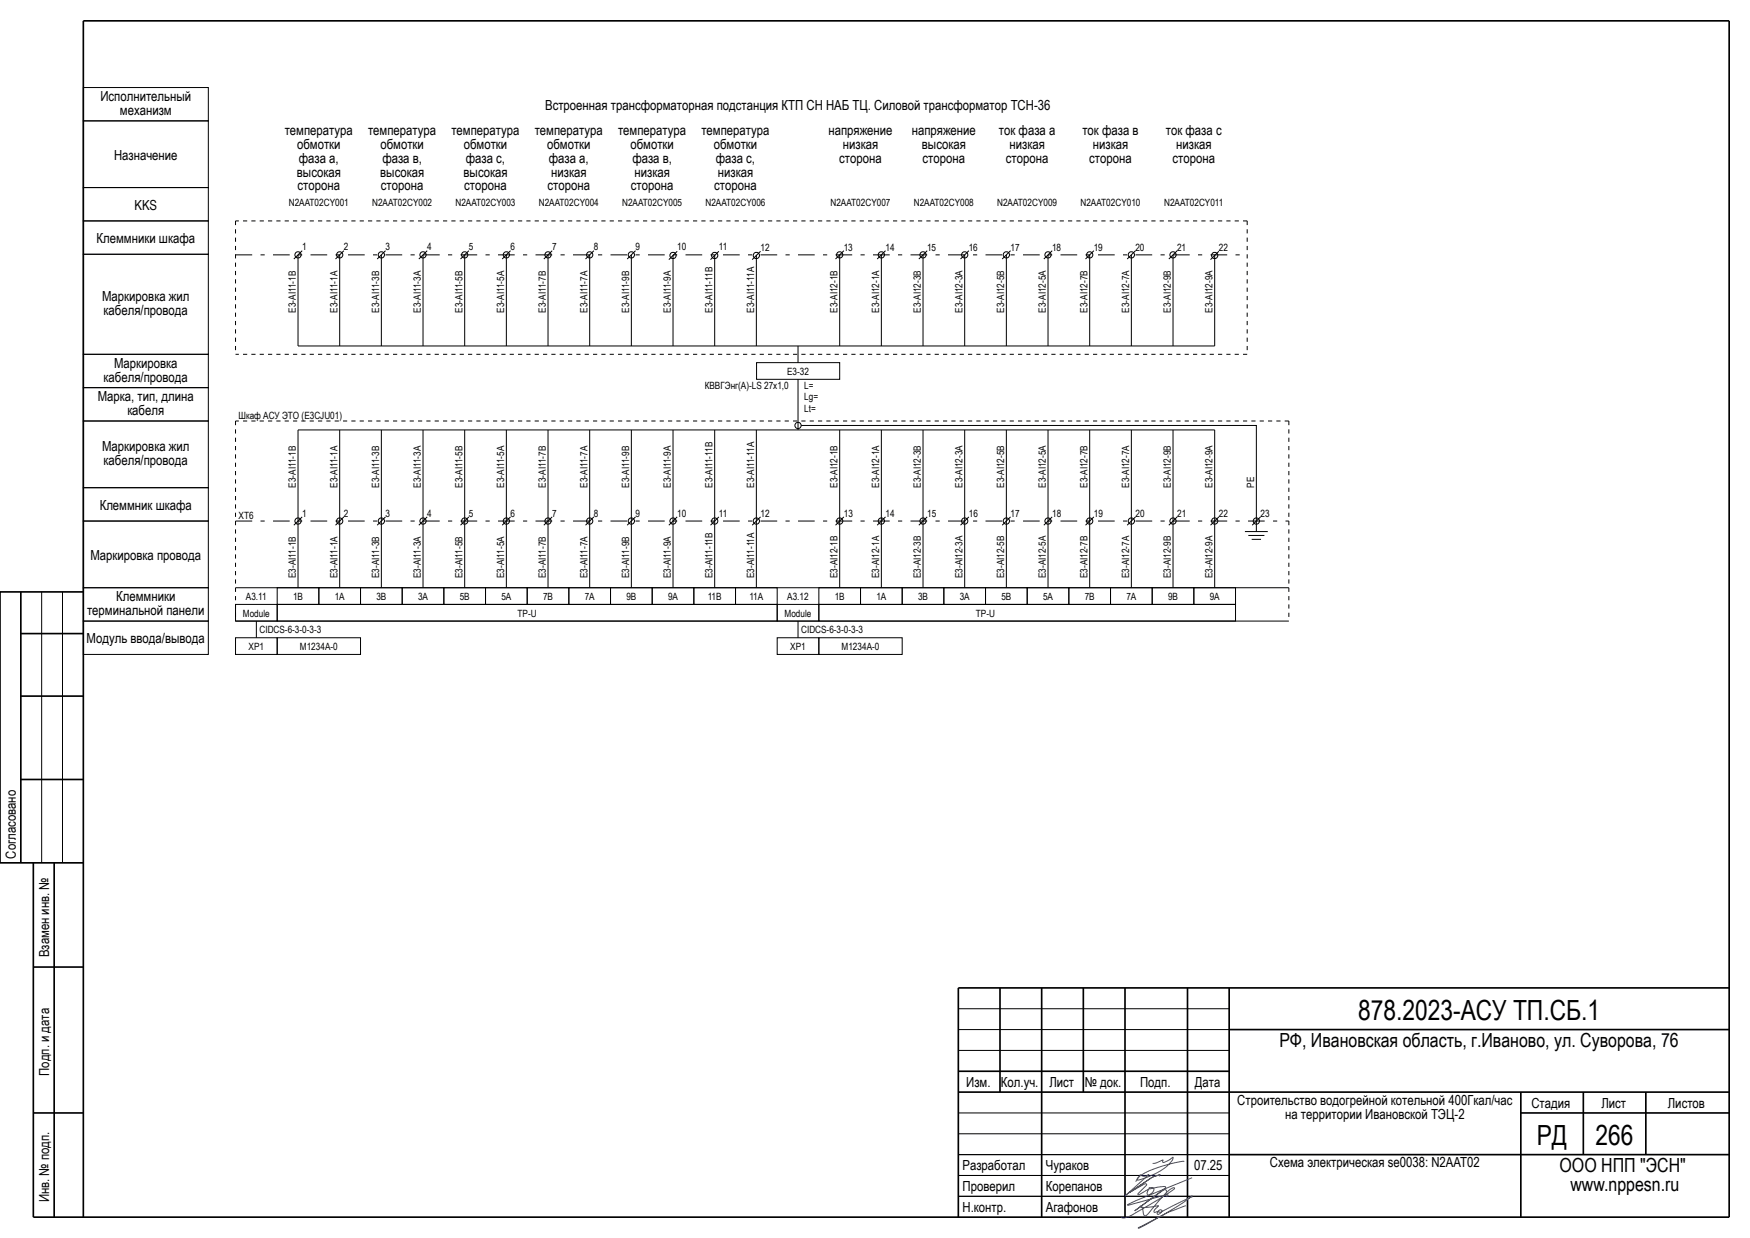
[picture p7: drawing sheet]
<svg xmlns="http://www.w3.org/2000/svg" width="420mm" height="297mm" viewBox="0 0 420 297" stroke-linecap="round" stroke-linejoin="round" font-family="sans-serif">
<g fill="#000" stroke="#000" stroke-width=".24">
<path d="M70.5 62.1l2-2zM71.5 61.1v21.9zM80.5 62.1l2-2zM81.5 61.1v21.9zM90.5 62.1l2-2zM91.5 61.1v21.9zM100.5 62.1l2-2zM101.5 61.1v21.9zM110.5 62.1l2-2zM111.5 61.1v21.9zM120.5 62.1l2-2zM121.5 61.1v21.9z"/>
<path d="M130.5 62.1l2-2zM131.5 61.1v21.9zM140.5 62.1l2-2zM141.5 61.1v21.9zM150.5 62.1l2-2zM151.5 61.1v21.9zM160.5 62.3l2-2zM161.5 61.1v21.9zM170.5 62.3l2-2zM171.5 61.1v21.9zM180.5 62.3l2-2zM181.5 61.1v21.9z"/>
<path d="M200.5 62.1l2-2zM201.5 61.1v21.9zM210.5 62.1l2-2zM211.5 61.1v21.9zM220.5 62.1l2-2zM221.5 61.1v21.9zM230.5 62.1l2-2zM231.5 61.1v21.9zM240.5 62.1l2-2zM241.5 61.1v21.9zM250.5 62.1l2-2zM251.5 61.1v21.9z"/>
<path d="M260.5 62.1l2-2zM261.5 61.1v21.9zM272.5 60.1l-2 2zM271.5 61.1v21.9zM282.5 60.1l-2 2zM281.5 61.1v21.9zM290.5 62.3l2-2zM291.5 61.1v21.9zM71.5 83h220zM191.5 83v4zM71.5 103.1v21.9zM71.5 103.1h220z"/>
<path d="M81.5 103.1v21.9zM91.5 103.1v21.9zM101.5 103.1v21.9zM111.5 103.1v21.9zM121.5 103.1v21.9zM131.5 103.1v21.9zM141.5 103.1v21.9zM151.5 103.1v21.9zM161.5 103.1v21.9zM171.5 103.1v21.9zM181.5 103.1v21.9zM191.5 91v12.1z"/>
<path d="M201.5 103.1v21.9zM211.5 103.1v21.9zM221.5 103.1v21.9zM231.5 103.1v21.9zM241.5 103.1v21.9zM251.5 103.1v21.9zM261.5 103.1v21.9zM271.5 103.1v21.9zM281.5 103.1v21.9zM291.5 103.1v21.9zM70.5 126l2-2zM71.5 125v16z"/>
<path d="M80.5 126l2-2zM81.5 125v16zM90.5 126l2-2zM91.5 125v16zM100.5 126l2-2zM101.5 125v16zM112.5 124l-2 2zM111.5 125v16zM120.5 126l2-2zM121.5 125v16zM130.5 126l2-2zM131.5 125v16z"/>
<path d="M140.5 126l2-2zM141.5 125v16zM150.5 126l2-2zM151.5 125v16zM160.5 126l2-2zM161.5 125v16zM170.5 126l2-2zM171.5 125v16zM180.5 126l2-2zM181.5 125v16zM202.5 124l-2 2zM201.5 125v16z"/>
<path d="M212.5 124l-2 2zM211.5 125v16zM220.5 126l2-2zM221.5 125v16zM230.5 126l2-2zM231.5 125v16zM242.5 124l-2 2zM241.5 125v16zM250.5 126l2-2zM251.5 125v16zM260.5 126l2-2zM261.5 125v16z"/>
<path d="M272.5 124l-2 2zM271.5 125v16zM280.5 126l2-2zM281.5 125v16zM290.5 126l2-2zM291.5 125v16zM298.8 127.5h5.5zM299.6 128.5h3.9zM300.4 129.4h2.2zM300.5 126l2-2zM301.5 125v2.5zM56.5 149h252.8z"/>
<path d="M56.5 141h252.8zM61.5 149v4zM191.5 149v4zM10 142v65zM15 142v65zM230 252h65zM230 247h65zM230 242h65zM230 277h65zM230 272h65zM230 267h65zM230 287h65z"/>
<path d="M230 282h65z"/>
</g>
<g fill="#000" stroke="#000" stroke-width=".4">
<path d="M20 5h395zM5 152h15zM5 167h15zM5 187h15zM5 142v65zM8 207v85zM13 207v85zM8 232h12zM230 237h185zM230 257h65zM295 247h120zM8 267h12z"/>
<path d="M230 262h185zM240 237v25zM260 237v25zM295 277h120zM365 267h50zM380 262v15zM395 262v15zM8 292h407zM20 5v287zM230 237v55zM250 237v55zM270 237v55z"/>
<path d="M285 237v55zM295 237v55zM365 262v30zM415 5v287z"/>
</g>
<path d="M20 142h-20v65h20" fill="none" stroke="#000" stroke-width=".4"/>
<path d="M284.2 278.7l-.1-.1a26.7 26.7 0 0 0-10.8 3.7l-.4 .8a14 14 0 0 0 8.5-4.9l.1-.6-2.1 1.3a.32 .32 0 0 1-.4-.2 .32 .32 0 0 1 .1-.4l-1.5 .7-1 .1M284.6 289.2a74 74 0 0 0-11.4 5.4l1.9-.9 4.7-2.6 6.4-4.1-.1 .1-7.4 3.7h-.4a.34 .34 0 0 1-.1-.4 .34 .34 0 0 1 .5-.1 .34 .34 0 0 1 .1 .4 .74 .74 0 0 1-1.1 .5l.4-.6h-.2a.72 .72 0 0 1-1 .1l1-1.5a9.8 9.8 0 0 1-4.2 .3v-.2a.9 .9 0 0 1 .6 1.2l.1 .4a.57 .57 0 0 0 .2 .7 .57 .57 0 0 0 .8-.2l1.1-1.3a20.9 20.9 0 0 1 4.9-5.1h.4l.1 .1-3.4 2.4-5.3 3.1a6.1 6.1 0 0 1-3.9 1.6v-.4M286.1 282.5l-13.4 5.5-2.1 1.1 9.4-2.5a.25 .25 0 0 1 .3 .2 .25 .25 0 0 1-.3 .3l-.3-.5 .3-.5a.48 .48 0 0 0-.1-.6 .48 .48 0 0 0-.6-.1l-7 5.1 7.5-5.6-.2-.2-.3-.1-3.4 .6-.1-.1a.65 .65 0 0 1 1 0 .65 .65 0 0 1-.2 1l-.8 .6a.48 .48 0 0 1-.5-.3 .48 .48 0 0 1 .1-.6l.2-.5-2.2 1.3-.3-.1 2.1-2.3a.56 .56 0 0 0-.9 .1l-3.2 1.8 5.3-3.6 2-.6-2 .6-6.4 4.4 5.7-5.1a1.72 1.72 0 0 1-2 .1l-1.1 1.6" fill="none" stroke="#00f" stroke-width=".24"/>
<g fill="none" stroke="#000" stroke-width=".24">
<path d="M20 29h30v16h-30zM20 21h30v8h-30zM20 53h30v8h-30zM20 45h30v8h-30zM20 61h30v24h-30zM20 93h30v8h-30zM20 85h30v8h-30zM181.6 87h19.9v4h-19.9zM20 117h30v8h-30zM20 101h30v16h-30zM192.3 102.1h109.2v22.9M20 125h30v16h-30z"/>
<path d="M20 141h30v8h-30zM20 149h30v8h-30zM56.5 145h10v4h-10zM56.5 153h10v4h-10zM66.5 145h120v4h-120zM66.5 141h10v4h-10zM66.5 153h20v4h-20zM76.5 141h10v4h-10zM86.5 141h10v4h-10zM96.5 141h10v4h-10zM106.5 141h10v4h-10zM116.5 141h10v4h-10z"/>
<path d="M126.5 141h10v4h-10zM136.5 141h10v4h-10zM146.5 141h10v4h-10zM156.5 141h10v4h-10zM166.5 141h10v4h-10zM176.5 141h10v4h-10zM186.5 145h10v4h-10zM186.5 153h10v4h-10zM196.5 141h10v4h-10zM196.5 145h100v4h-100zM196.5 153h20v4h-20zM206.5 141h10v4h-10z"/>
<path d="M216.5 141h10v4h-10zM226.5 141h10v4h-10zM236.5 141h10v4h-10zM246.5 141h10v4h-10zM256.5 141h10v4h-10zM266.5 141h10v4h-10zM276.5 141h10v4h-10zM286.5 141h10v4h-10z"/>
<circle cx="71.5" cy="61.1" r=".75"/>
<circle cx="81.5" cy="61.1" r=".75"/>
<circle cx="91.5" cy="61.1" r=".75"/>
<circle cx="101.5" cy="61.1" r=".75"/>
<circle cx="111.5" cy="61.1" r=".75"/>
<circle cx="121.5" cy="61.1" r=".75"/>
<circle cx="131.5" cy="61.1" r=".75"/>
<circle cx="141.5" cy="61.1" r=".75"/>
<circle cx="151.5" cy="61.1" r=".75"/>
<circle cx="161.5" cy="61.3" r=".75"/>
<circle cx="171.5" cy="61.3" r=".75"/>
<circle cx="181.5" cy="61.3" r=".75"/>
<circle cx="201.5" cy="61.1" r=".75"/>
<circle cx="211.5" cy="61.1" r=".75"/>
<circle cx="221.5" cy="61.1" r=".75"/>
<circle cx="231.5" cy="61.1" r=".75"/>
<circle cx="241.5" cy="61.1" r=".75"/>
<circle cx="251.5" cy="61.1" r=".75"/>
<circle cx="261.5" cy="61.1" r=".75"/>
<circle cx="271.5" cy="61.1" r=".75"/>
<circle cx="281.5" cy="61.1" r=".75"/>
<circle cx="291.5" cy="61.3" r=".75"/>
<circle cx="191.5" cy="102.1" r=".75"/>
<circle cx="71.5" cy="125" r=".75"/>
<circle cx="81.5" cy="125" r=".75"/>
<circle cx="91.5" cy="125" r=".75"/>
<circle cx="101.5" cy="125" r=".75"/>
<circle cx="111.5" cy="125" r=".75"/>
<circle cx="121.5" cy="125" r=".75"/>
<circle cx="131.5" cy="125" r=".75"/>
<circle cx="141.5" cy="125" r=".75"/>
<circle cx="151.5" cy="125" r=".75"/>
<circle cx="161.5" cy="125" r=".75"/>
<circle cx="171.5" cy="125" r=".75"/>
<circle cx="181.5" cy="125" r=".75"/>
<circle cx="201.5" cy="125" r=".75"/>
<circle cx="211.5" cy="125" r=".75"/>
<circle cx="221.5" cy="125" r=".75"/>
<circle cx="231.5" cy="125" r=".75"/>
<circle cx="241.5" cy="125" r=".75"/>
<circle cx="251.5" cy="125" r=".75"/>
<circle cx="261.5" cy="125" r=".75"/>
<circle cx="271.5" cy="125" r=".75"/>
<circle cx="281.5" cy="125" r=".75"/>
<circle cx="291.5" cy="125" r=".75"/>
<circle cx="301.5" cy="125" r=".75"/>
</g>
<path d="M56.5 53v32zM56.5 53h242.8zM299.3 53v32zM56.5 85h242.8zM56.5 101v48zM56.5 101h252.8zM309.3 101v48z" fill="#000" stroke="#000" stroke-width=".24" stroke-dasharray="1 1" stroke-linecap="butt"/>
<path d="M56.5 61.1h242.8zM56.5 125h252.8z" fill="#000" stroke="#000" stroke-width=".24" stroke-dasharray="4 2 1 2" stroke-linecap="butt"/>
<g font-size="6.7">
<text x="325.9" y="244.6">878.2023-АСУ ТП.СБ.1</text>
<text x="368.8" y="274.7">РД</text>
<text x="382.9" y="274.6">266</text>
</g>
<g font-size="4.7">
<text x="307" y="251.1">РФ, Ивановская область, г.Иваново, ул. Суворова, 76</text>
<text x="374.3" y="281.1">ООО НПП &quot;ЭСН&quot;</text>
<text x="376.9" y="285.8">www.nppesn.ru</text>
</g>
<g font-size="3.3">
<text x="24.1" y="24.2">Исполнительный</text>
<text x="28.8" y="27.6">механизм</text>
<text x="130.8" y="26.3">Встроенная трансформаторная подстанция КТП СН НАБ ТЦ. Силовой трансформатор ТСН-36</text>
<text x="68.3" y="32.4">температура</text>
<text x="71.3" y="35.7">обмотки</text>
<text x="88.3" y="32.4">температура</text>
<text x="91.3" y="35.7">обмотки</text>
<text x="108.3" y="32.4">температура</text>
<text x="111.3" y="35.7">обмотки</text>
<text x="128.3" y="32.4">температура</text>
<text x="131.3" y="35.7">обмотки</text>
<text x="148.3" y="32.4">температура</text>
<text x="151.3" y="35.7">обмотки</text>
<text x="168.3" y="32.4">температура</text>
<text x="171.3" y="35.7">обмотки</text>
<text x="198.8" y="32.4">напряжение</text>
<text x="202.3" y="35.7">низкая</text>
<text x="218.8" y="32.4">напряжение</text>
<text x="221.2" y="35.7">высокая</text>
<text x="239.8" y="32.4">ток фаза а</text>
<text x="242.3" y="35.7">низкая</text>
<text x="259.8" y="32.4">ток фаза в</text>
<text x="262.3" y="35.7">низкая</text>
<text x="279.8" y="32.4">ток фаза с</text>
<text x="282.3" y="35.7">низкая</text>
<text x="27.4" y="38.4">Назначение</text>
<text x="71.7" y="39">фаза а,</text>
<text x="91.8" y="39">фаза в,</text>
<text x="111.8" y="39">фаза с,</text>
<text x="131.7" y="39">фаза а,</text>
<text x="151.8" y="39">фаза в,</text>
<text x="171.8" y="39">фаза с,</text>
<text x="201.4" y="39">сторона</text>
<text x="221.4" y="39">сторона</text>
<text x="241.4" y="39">сторона</text>
<text x="261.4" y="39">сторона</text>
<text x="281.4" y="39">сторона</text>
<text x="71.2" y="42.4">высокая</text>
<text x="71.4" y="45.7">сторона</text>
<text x="91.2" y="42.4">высокая</text>
<text x="91.4" y="45.7">сторона</text>
<text x="111.2" y="42.4">высокая</text>
<text x="111.4" y="45.7">сторона</text>
<text x="131.4" y="45.7">сторона</text>
<text x="132.3" y="42.4">низкая</text>
<text x="151.4" y="45.7">сторона</text>
<text x="152.3" y="42.4">низкая</text>
<text x="171.4" y="45.7">сторона</text>
<text x="172.3" y="42.4">низкая</text>
<text x="32.3" y="50.3">KKS</text>
<text x="23.2" y="58.3">Клеммники шкафа</text>
<text x="24.5" y="72.2">Маркировка жил</text>
<text x="24.9" y="75.6">кабеля/провода</text>
<text x="27.4" y="88.2">Маркировка</text>
<text x="24.9" y="91.6">кабеля/провода</text>
<text x="23.5" y="96.2">Марка, тип, длина</text>
<text x="30.6" y="99.6">кабеля</text>
<text x="24.5" y="108.2">Маркировка жил</text>
<text x="24.9" y="111.6">кабеля/провода</text>
<text x="23.9" y="122.3">Клеммник шкафа</text>
<text x="21.7" y="134.3">Маркировка провода</text>
<text x="20.9" y="147.6">терминальной панели</text>
<text x="27.9" y="144.2">Клеммники</text>
<text x="20.8" y="154.3">Модуль ввода/вывода</text>
<text x="3.8" y="206" transform="rotate(-90 3.8 206)">Согласовано</text>
<text x="11.8" y="229.7" transform="rotate(-90 11.8 229.7)">Взамен инв. №</text>
<text x="11.8" y="258.1" transform="rotate(-90 11.8 258.1)">Подп. и дата</text>
<text x="231.9" y="260.8">Изм.</text>
<text x="240.2" y="260.8">Кол.уч.</text>
<text x="251.8" y="260.8">Лист</text>
<text x="260.4" y="260.8">№ док.</text>
<text x="273.6" y="260.8">Подп.</text>
<text x="286.8" y="260.8">Дата</text>
<text x="296.9" y="265.1">Строительство водогрейной котельной 400Гкал/час</text>
<text x="308.4" y="268.4">на территории Ивановской ТЭЦ-2</text>
<text x="367.5" y="265.8">Стадия</text>
<text x="384.3" y="265.8">Лист</text>
<text x="400.3" y="265.8">Листов</text>
<text x="231" y="280.7">Разработал</text>
<text x="251" y="280.8">Чураков</text>
<text x="286.6" y="280.8">07.25</text>
<text x="304.8" y="280.1">Схема электрическая se0038: N2AAT02</text>
<text x="231" y="285.8">Проверил</text>
<text x="251" y="285.8">Корепанов</text>
<text x="11.8" y="288.5" transform="rotate(-90 11.8 288.5)">Инв. № подп.</text>
<text x="231" y="290.8">Н.контр.</text>
<text x="251" y="290.8">Агафонов</text>
</g>
<g font-size="2.4">
<text x="69.3" y="49.5">N2AAT02CY001</text>
<text x="89.3" y="49.5">N2AAT02CY002</text>
<text x="109.3" y="49.5">N2AAT02CY003</text>
<text x="129.3" y="49.5">N2AAT02CY004</text>
<text x="149.3" y="49.5">N2AAT02CY005</text>
<text x="169.3" y="49.5">N2AAT02CY006</text>
<text x="199.3" y="49.5">N2AAT02CY007</text>
<text x="219.3" y="49.5">N2AAT02CY008</text>
<text x="239.3" y="49.5">N2AAT02CY009</text>
<text x="259.3" y="49.5">N2AAT02CY010</text>
<text x="279.4" y="49.5">N2AAT02CY011</text>
<text x="72.6" y="59.9">1</text>
<text x="82.5" y="60">2</text>
<text x="92.5" y="60">3</text>
<text x="102.6" y="60">4</text>
<text x="112.5" y="60">5</text>
<text x="122.5" y="60">6</text>
<text x="132.6" y="60">7</text>
<text x="142.5" y="60">8</text>
<text x="152.5" y="60">9</text>
<text x="162.6" y="60.1">10</text>
<text x="172.6" y="60.1">11</text>
<text x="182.5" y="60.1">12</text>
<text x="202.5" y="60.1">13</text>
<text x="212.5" y="60.1">14</text>
<text x="222.5" y="60.1">15</text>
<text x="232.5" y="60.1">16</text>
<text x="242.5" y="60.1">17</text>
<text x="252.5" y="60.1">18</text>
<text x="262.5" y="60.1">19</text>
<text x="272.5" y="60.1">20</text>
<text x="282.5" y="60.1">21</text>
<text x="292.5" y="60.1">22</text>
<text x="71" y="75" transform="rotate(-90 71 75)">E3-AI11-1B</text>
<text x="81" y="75" transform="rotate(-90 81 75)">E3-AI11-1A</text>
<text x="91" y="75" transform="rotate(-90 91 75)">E3-AI11-3B</text>
<text x="101" y="75" transform="rotate(-90 101 75)">E3-AI11-3A</text>
<text x="111" y="75" transform="rotate(-90 111 75)">E3-AI11-5B</text>
<text x="121" y="75" transform="rotate(-90 121 75)">E3-AI11-5A</text>
<text x="131" y="75" transform="rotate(-90 131 75)">E3-AI11-7B</text>
<text x="141" y="75" transform="rotate(-90 141 75)">E3-AI11-7A</text>
<text x="151" y="75" transform="rotate(-90 151 75)">E3-AI11-9B</text>
<text x="161" y="75" transform="rotate(-90 161 75)">E3-AI11-9A</text>
<text x="171" y="75" transform="rotate(-90 171 75)">E3-AI11-11B</text>
<text x="181" y="75" transform="rotate(-90 181 75)">E3-AI11-11A</text>
<text x="201" y="75" transform="rotate(-90 201 75)">E3-AI12-1B</text>
<text x="211" y="75" transform="rotate(-90 211 75)">E3-AI12-1A</text>
<text x="221" y="75" transform="rotate(-90 221 75)">E3-AI12-3B</text>
<text x="231" y="75" transform="rotate(-90 231 75)">E3-AI12-3A</text>
<text x="241" y="75" transform="rotate(-90 241 75)">E3-AI12-5B</text>
<text x="251" y="75" transform="rotate(-90 251 75)">E3-AI12-5A</text>
<text x="261" y="75" transform="rotate(-90 261 75)">E3-AI12-7B</text>
<text x="271" y="75" transform="rotate(-90 271 75)">E3-AI12-7A</text>
<text x="281" y="75" transform="rotate(-90 281 75)">E3-AI12-9B</text>
<text x="291" y="75" transform="rotate(-90 291 75)">E3-AI12-9A</text>
<text x="188.9" y="89.9">E3-32</text>
<text x="169.1" y="93.4">КВВГЭнг(А)-LS 27х1,0</text>
<text x="193" y="93.4">L=</text>
<text x="193" y="95.9">Lg=</text>
<text x="57.3" y="100.4">Шкаф АСУ ЭТО (E3CJU01)</text>
<text x="193" y="98.9">Lt=</text>
<text x="71" y="117" transform="rotate(-90 71 117)">E3-AI11-1B</text>
<text x="81" y="117" transform="rotate(-90 81 117)">E3-AI11-1A</text>
<text x="91" y="117" transform="rotate(-90 91 117)">E3-AI11-3B</text>
<text x="101" y="117" transform="rotate(-90 101 117)">E3-AI11-3A</text>
<text x="111" y="117" transform="rotate(-90 111 117)">E3-AI11-5B</text>
<text x="121" y="117" transform="rotate(-90 121 117)">E3-AI11-5A</text>
<text x="131" y="117" transform="rotate(-90 131 117)">E3-AI11-7B</text>
<text x="141" y="117" transform="rotate(-90 141 117)">E3-AI11-7A</text>
<text x="151" y="117" transform="rotate(-90 151 117)">E3-AI11-9B</text>
<text x="161" y="117" transform="rotate(-90 161 117)">E3-AI11-9A</text>
<text x="171" y="117" transform="rotate(-90 171 117)">E3-AI11-11B</text>
<text x="181" y="117" transform="rotate(-90 181 117)">E3-AI11-11A</text>
<text x="201" y="117" transform="rotate(-90 201 117)">E3-AI12-1B</text>
<text x="211" y="117" transform="rotate(-90 211 117)">E3-AI12-1A</text>
<text x="221" y="117" transform="rotate(-90 221 117)">E3-AI12-3B</text>
<text x="231" y="117" transform="rotate(-90 231 117)">E3-AI12-3A</text>
<text x="241" y="117" transform="rotate(-90 241 117)">E3-AI12-5B</text>
<text x="251" y="117" transform="rotate(-90 251 117)">E3-AI12-5A</text>
<text x="261" y="117" transform="rotate(-90 261 117)">E3-AI12-7B</text>
<text x="271" y="117" transform="rotate(-90 271 117)">E3-AI12-7A</text>
<text x="281" y="117" transform="rotate(-90 281 117)">E3-AI12-9B</text>
<text x="291" y="117" transform="rotate(-90 291 117)">E3-AI12-9A</text>
<text x="301" y="117" transform="rotate(-90 301 117)">PE</text>
<text x="57.3" y="124.5">XT6</text>
<text x="72.6" y="123.9">1</text>
<text x="82.5" y="124">2</text>
<text x="92.6" y="123.9">3</text>
<text x="102.5" y="124">4</text>
<text x="112.6" y="124">5</text>
<text x="122.5" y="124">6</text>
<text x="132.6" y="124">7</text>
<text x="142.5" y="124">8</text>
<text x="152.6" y="123.9">9</text>
<text x="162.5" y="124">10</text>
<text x="172.6" y="123.9">11</text>
<text x="182.5" y="124">12</text>
<text x="202.6" y="123.9">13</text>
<text x="212.5" y="124">14</text>
<text x="222.6" y="123.9">15</text>
<text x="232.5" y="124">16</text>
<text x="242.6" y="123.9">17</text>
<text x="252.5" y="124">18</text>
<text x="262.6" y="123.9">19</text>
<text x="272.5" y="124">20</text>
<text x="282.6" y="123.9">21</text>
<text x="292.5" y="124">22</text>
<text x="302.5" y="124">23</text>
<text x="59" y="143.9">A3.11</text>
<text x="70.3" y="143.9">1B</text>
<text x="71" y="138.7" transform="rotate(-90 71 138.7)">E3-AI11-1B</text>
<text x="80.3" y="143.9">1A</text>
<text x="81" y="138.7" transform="rotate(-90 81 138.7)">E3-AI11-1A</text>
<text x="90.3" y="143.9">3B</text>
<text x="91" y="138.7" transform="rotate(-90 91 138.7)">E3-AI11-3B</text>
<text x="100.3" y="143.9">3A</text>
<text x="101" y="138.7" transform="rotate(-90 101 138.7)">E3-AI11-3A</text>
<text x="110.3" y="143.9">5B</text>
<text x="111" y="138.7" transform="rotate(-90 111 138.7)">E3-AI11-5B</text>
<text x="120.3" y="143.9">5A</text>
<text x="121" y="138.7" transform="rotate(-90 121 138.7)">E3-AI11-5A</text>
<text x="130.3" y="143.9">7B</text>
<text x="131" y="138.7" transform="rotate(-90 131 138.7)">E3-AI11-7B</text>
<text x="140.3" y="143.9">7A</text>
<text x="141" y="138.7" transform="rotate(-90 141 138.7)">E3-AI11-7A</text>
<text x="150.3" y="143.9">9B</text>
<text x="151" y="138.7" transform="rotate(-90 151 138.7)">E3-AI11-9B</text>
<text x="160.3" y="143.9">9A</text>
<text x="161" y="138.7" transform="rotate(-90 161 138.7)">E3-AI11-9A</text>
<text x="169.8" y="143.9">11B</text>
<text x="171" y="138.7" transform="rotate(-90 171 138.7)">E3-AI11-11B</text>
<text x="179.8" y="143.9">11A</text>
<text x="181" y="138.7" transform="rotate(-90 181 138.7)">E3-AI11-11A</text>
<text x="189" y="143.9">A3.12</text>
<text x="200.3" y="143.9">1B</text>
<text x="201" y="138.7" transform="rotate(-90 201 138.7)">E3-AI12-1B</text>
<text x="210.3" y="143.9">1A</text>
<text x="211" y="138.7" transform="rotate(-90 211 138.7)">E3-AI12-1A</text>
<text x="220.3" y="143.9">3B</text>
<text x="221" y="138.7" transform="rotate(-90 221 138.7)">E3-AI12-3B</text>
<text x="230.3" y="143.9">3A</text>
<text x="231" y="138.7" transform="rotate(-90 231 138.7)">E3-AI12-3A</text>
<text x="240.3" y="143.9">5B</text>
<text x="241" y="138.7" transform="rotate(-90 241 138.7)">E3-AI12-5B</text>
<text x="250.3" y="143.9">5A</text>
<text x="251" y="138.7" transform="rotate(-90 251 138.7)">E3-AI12-5A</text>
<text x="260.3" y="143.9">7B</text>
<text x="261" y="138.7" transform="rotate(-90 261 138.7)">E3-AI12-7B</text>
<text x="270.3" y="143.9">7A</text>
<text x="271" y="138.7" transform="rotate(-90 271 138.7)">E3-AI12-7A</text>
<text x="280.3" y="143.9">9B</text>
<text x="281" y="138.7" transform="rotate(-90 281 138.7)">E3-AI12-9B</text>
<text x="290.3" y="143.9">9A</text>
<text x="291" y="138.7" transform="rotate(-90 291 138.7)">E3-AI12-9A</text>
<text x="58.3" y="147.9">Module</text>
<text x="124.2" y="147.9">TP-U</text>
<text x="188.3" y="147.9">Module</text>
<text x="234.2" y="147.9">TP-U</text>
<text x="59.7" y="155.9">XP1</text>
<text x="62.3" y="151.9">CIDCS-6-3-0-3-3</text>
<text x="72" y="155.9">M1234A-0</text>
<text x="189.7" y="155.9">XP1</text>
<text x="192.3" y="151.9">CIDCS-6-3-0-3-3</text>
<text x="202" y="155.9">M1234A-0</text>
</g>
</svg>
